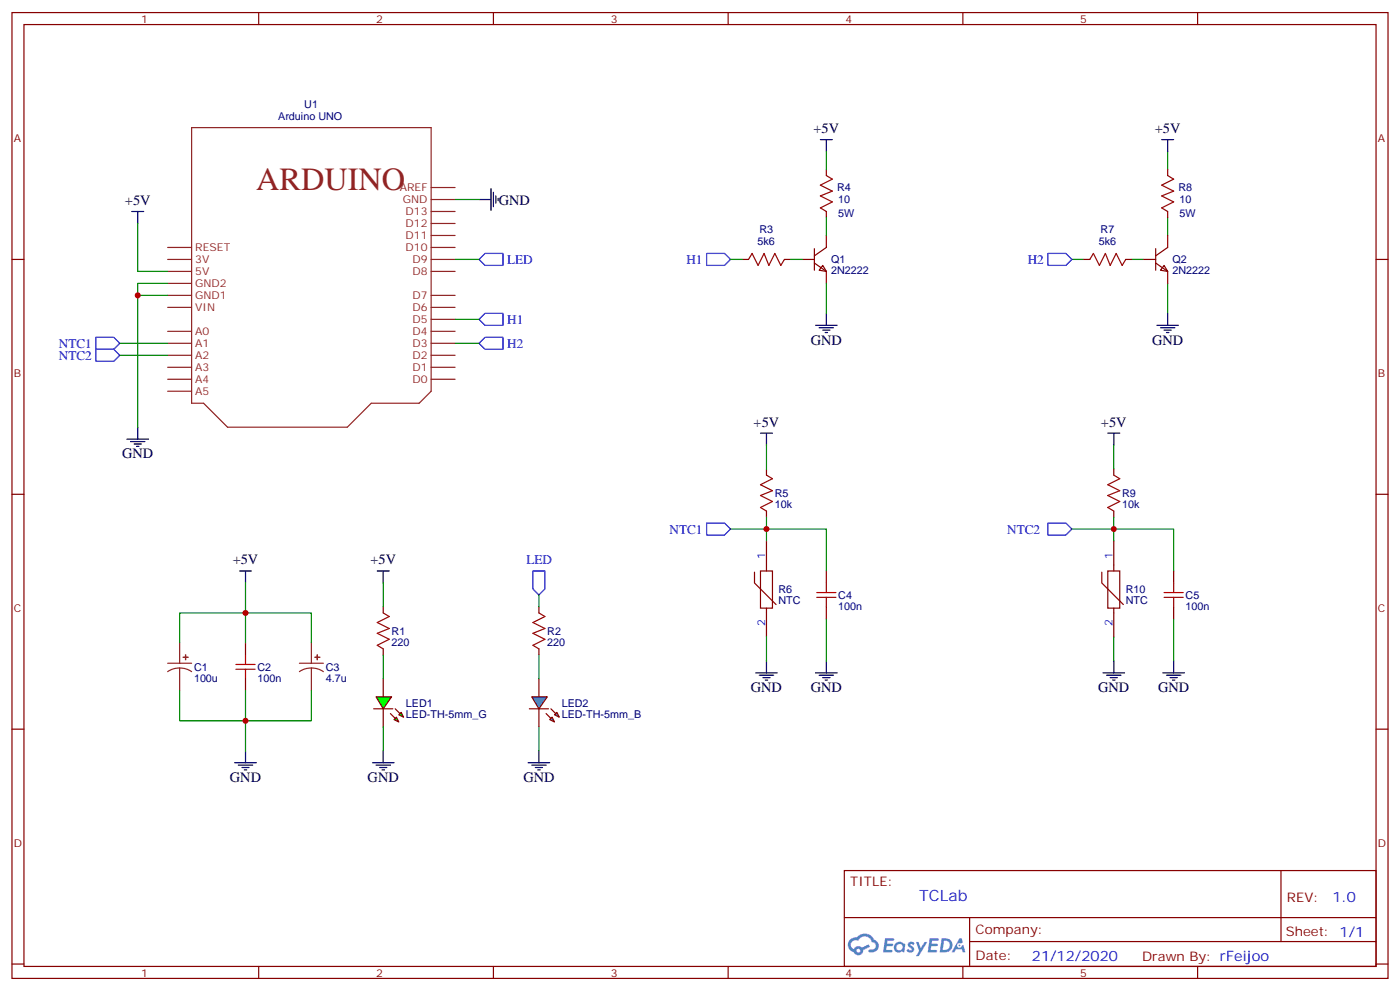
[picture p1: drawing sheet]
<svg xmlns="http://www.w3.org/2000/svg" width="412mm" height="292mm" viewBox="0 0 412 292" stroke-linecap="round" stroke-linejoin="round" font-family="sans-serif">
<g fill="none" stroke="#870000" stroke-width=".35">
<path d="M3.5 3.7h405.4v284.3h-405.4zM7.1 7.2h398.2v277.3h-398.2zM76.2 3.7v3.5M145.3 3.7v3.5M214.5 3.7v3.5M283.6 3.7v3.5M352.8 3.7v3.5M3.5 76.4h3.6M405.3 76.4h3.6M3.5 145.5h3.6M405.3 145.5h3.6M3.5 214.7h3.6"/>
<path d="M405.3 214.7h3.6M248.7 256.3h156.6v28.2h-156.6zM377.3 256.3v20.9M248.7 270.1h156.5M285.6 277.2h119.6M285.6 270.1v14.2M3.5 283.8h3.6M76.2 284.5v3.5M145.3 284.5v3.5M214.5 284.5v3.5M283.6 284.5v3.5M352.8 284.5v3.5"/>
<path d="M405.3 283.8h3.6"/>
</g>
<g fill="#5487ff">
<path d="M267.7 277.5a1.22 1.22 0 0 1 1.7 .2l-.4 .6a.47 .47 0 0 0-.3-.4 .47 .47 0 0 0-.5 .2l.1 .2a1.14 1.14 0 0 1 .8 1.8 1.14 1.14 0 0 1-1.9 0l-.2-.2 .5-.6 .7 .5a.29 .29 0 0 0 .3-.3 .29 .29 0 0 0-.2-.3 1.04 1.04 0 0 1-.6-1.7z"/>
<path d="M260.7 276.2h2.4l.3 .2-.2 .5-1.8 .1-.1 .8h1.5l.3 .4-.3 .4h-1.6l-.2 1.1h1.7l.2 .3-.2 .3-2.6 .1z"/>
<path d="M273.8 276.2h2.4l.3 .2-.1 .5-1.8 .1-.2 .8h1.6l.3 .4-.4 .4-1.6-.1-.1 1.1 1.7 .1 .2 .3-.2 .3-2.6 .1z"/>
<path d="M282.6 276.2h.7l.3 1.3-.6 .3a.69 .69 0 0 0-1 .3 .69 .69 0 0 0 .4 .9 .69 .69 0 0 0 .9-.6l.5-.2 .6 2.2h-.8l-.2-.9h-1.8l-.5 .9h-.8z"/>
<path d="M269.8 277.3h.8l.6 1.8 1.1-1.8h.9l-2.6 4.2h-.8l.9-1.5z"/>
<path d="M277.4 276.2l-.6 4.2h1.3a2.11 2.11 0 0 0 2.5-2.1 2.11 2.11 0 0 0-2.5-2.1zM278.1 277a1.39 1.39 0 0 1 1.7 1.4 1.39 1.39 0 0 1-1.8 1.2h-.3z"/>
<path d="M263.7 277.8a1.54 1.54 0 0 0-.1 2.2 1.54 1.54 0 0 0 2.2 .1l.6 .3 .3-2.3-.2-.3h-.4a1.49 1.49 0 0 0-2.4 0zM264 278.8a.94 .94 0 0 1 1.8 0 .94 .94 0 0 1-1.8 0z"/>
<path d="M250.4 276.6a2.18 2.18 0 0 0 1.1 3.7 1.44 1.44 0 0 0 1.6 .9 1.44 1.44 0 0 0 1.2-1.4l2-1.1-.5-.7-1.9 1a1.47 1.47 0 0 0-2.4 .4 1.39 1.39 0 0 1-.7-1.9 1.39 1.39 0 0 1 2-.5 2.12 2.12 0 0 1 2.2-1.3 2.12 2.12 0 0 1 1.9 1.7 1.14 1.14 0 0 1 1.1 1.4 1.14 1.14 0 0 1-1.7 .7 .43 .43 0 0 0-.5 .4 .43 .43 0 0 0 .4 .5 1.98 1.98 0 0 0 2.5-1.2 1.98 1.98 0 0 0-1.2-2.6 3.1 3.1 0 0 0-5.3-.6l-.9 .1zM252.3 279.9a.55 .55 0 0 1 1.1 0 .55 .55 0 0 1-1.1 0z"/>
<circle cx="282.6" cy="278.3" r=".26"/>
</g>
<g fill="none" stroke="#8c2424" stroke-width=".35">
<path d="M56.4 37.6h70.6v77.6l-3.5 3.5h-14.1l-7.1 7.1h-35.3l-7-7.1h-3.6zM127 58.7h7.1M127 55.2h7.1M49.4 79.9h7M49.4 76.4h7M49.4 72.8h7M127 79.9h7.1M127 76.4h7.1M127 72.8h7.1M127 69.3h7.1M127 65.8h7.1M127 62.3h7.1"/>
<path d="M49.4 97.5h7M49.4 90.5h7M49.4 87h7M49.4 83.4h7M127 97.5h7.1M127 94h7.1M127 90.5h7.1M127 87h7.1M49.4 111.7h7M49.4 108.1h7M49.4 104.6h7M49.4 101.1h7"/>
<path d="M49.4 115.2h7M127 111.7h7.1M127 108.1h7.1M127 104.6h7.1M127 101.1h7.1M49.4 195.3h7M52.9 196.7l-1.8 .2-1.7 .8M52.9 196.7l1.9 .2 1.6 .8M52.9 189.3v6M52.9 196.7v6.7M88.2 195.3h7M91.7 196.7l-1.8 .2-1.7 .8"/>
<path d="M91.7 196.7l1.9 .2 1.6 .8M91.7 189.3v6M91.7 196.7v6.7"/>
</g>
<g fill="none" stroke="#000" stroke-width=".35">
<path d="M38.8 62.3h3.5M40.6 62.3v3.5M37.4 129.3h6.3M38.5 130h4.2M39.5 130.7h2.1M40.2 131.4h.7M40.6 125.8v3.5M70.6 168.1h3.5M72.3 168.1v3.5M69.1 224.5h6.4M70.2 225.2h4.2M71.3 226h2.1"/>
<path d="M72 226.7h.7M72.3 221v3.5"/>
</g>
<path d="M40.6 65.8v14.1h8.8M134.1 76.4h7M40.6 87h8.8M49.4 83.4h-8.8v42.4M134.1 94h7M35.3 101.1h14.1M35.3 104.6h14.1M134.1 101.1h7M72.3 171.6v17.7M52.9 189.3v-8.9h38.8v8.9M52.9 203.4v8.8h38.8v-8.8M72.3 203.4v17.6" fill="none" stroke="#008700" stroke-width=".35"/>
<path d="M141.1 76.4l1.8-1.8h5.3v3.5h-5.3zM28.2 99.3h5.3l1.8 1.8-1.8 1.7h-5.3zM141.1 94l1.8-1.7h5.3v3.5h-5.3zM28.2 102.8h5.3l1.8 1.8-1.8 1.8h-5.3zM141.1 101.1l1.8-1.8h5.3v3.5h-5.3z" fill="none" stroke="#00f" stroke-width=".35"/>
<g fill="#8c2424" stroke="#8c2424" stroke-width=".35">
<path d="M54 193.5h1.4z"/>
<path d="M54.6 192.8l.1 1.4z"/>
<path d="M92.8 193.5h1.4z"/>
<path d="M93.5 192.8v1.4z"/>
</g>
<path d="M69.5 195.6h5.6M69.5 197h5.6M72.3 192.8v2.8M72.3 197v2.8" fill="none" stroke="#a10000" stroke-width=".35"/>
<path d="M72.3 189.3v3.5M72.3 199.8v3.6M112.9 199.8v5.3M112.9 208.7v5.3" fill="none" stroke="#870000" stroke-width=".35"/>
<g fill="#0f0" stroke="#870000" stroke-width=".35">
<path d="M116.1 211.8l.7-.7 .7 1.4z"/>
<path d="M117.5 210.4l.7-.7 .7 1.4z"/>
</g>
<g fill="#870000" stroke="#870000" stroke-width=".35">
<path d="M115 210.1l1.4 1.4z"/>
<path d="M116.4 208.7l1.4 1.4z"/>
</g>
<path d="M110.1 208.7h5.6z" fill="#f00" stroke="#870000" stroke-width=".35"/>
<path d="M110.8 205.1h4.6l-2.5 3.6z" fill="#0f0" stroke="#870000" stroke-width=".35"/>
<g fill="none" stroke="#a10000" stroke-width=".35">
<path d="M243.4 51.7l1.8 1-3.5 1.8 3.5 1.8-3.5 1.4 3.5 1.7-3.5 1.8 1.7 1.1M220.5 76.4l1-1.8 1.8 3.5 1.8-3.5 1.4 3.5 1.7-3.5 1.8 3.5 1.1-1.7M225.8 139.9l1.7 1-3.5 1.8 3.5 1.8-3.5 1.4 3.5 1.7-3.5 1.8 1.8 1.1M328.1 139.9l1.7 1-3.5 1.8 3.5 1.8-3.5 1.4 3.5 1.7-3.5 1.8 1.8 1.1M240.6 174.4h5.6M240.6 175.9h5.6M243.4 171.6v2.8M243.4 175.9v2.8M342.9 174.4h5.6M342.9 175.9h5.6M345.7 171.6v2.8M345.7 175.9v2.8"/>
<path d="M112.9 180.4l1.8 1.1-3.6 1.8 3.6 1.7-3.6 1.4 3.6 1.8-3.6 1.8 1.8 1M158.7 180.4l1.8 1.1-3.5 1.8 3.5 1.7-3.5 1.4 3.5 1.8-3.5 1.8 1.7 1"/>
</g>
<g fill="none" stroke="#870000" stroke-width=".35">
<path d="M243.4 49.9v1.8M218.7 76.4h1.8M231.1 76.4h1.7M236.4 76.4h3.5M239.9 77.4l3.5 2.5v3.5M239.9 73.2v6.4M242.4 78.1l1 1.8-2.1-.3zM243.4 62.3v1.7M243.4 69.3v3.5l-3.5 2.5M225.8 138.1v1.8M328.1 138.1v1.8M225.8 150.5v1.7"/>
<path d="M225.8 159.3v8.8M328.1 150.5v1.7M328.1 159.3v8.8M112.9 178.7v1.7M158.7 178.7v1.7M222.2 168.5v3.1l6.4 6.4M224 168.1h3.5v10.9h-3.5zM225.8 179v8.5M243.4 168.1v3.5M243.4 178.7v3.5M324.6 168.5v3.1l6.3 6.4M326.3 168.1h3.5v10.9h-3.5z"/>
<path d="M328.1 179v8.5M345.7 168.1v3.5M345.7 178.7v3.5M112.9 191v1.8M158.7 191v1.8M158.7 199.8v5.3M158.7 208.7v5.3"/>
</g>
<g fill="none" stroke="#000" stroke-width=".35">
<path d="M241.7 41.1h3.5M243.4 41.1v3.5M240.2 95.8h6.4M241.3 96.5h4.2M242.4 97.2h2.1M243.1 97.9h.7M243.4 92.3v3.5M224 127.5h3.5M225.8 127.5v3.6M326.3 127.5h3.5M328.1 127.5v3.6M111.1 168.1h3.6"/>
<path d="M112.9 168.1v3.5M222.6 198.1h6.4M223.7 198.8h4.2M224.7 199.5h2.1M225.8 194.6v3.5M240.2 198.1h6.4M241.3 198.8h4.2M242.4 199.5h2.1M243.4 194.6v3.5M324.9 198.1h6.4M326 198.8h4.2M327 199.5h2.1"/>
<path d="M328.1 194.6v3.5M342.5 198.1h6.4M343.6 198.8h4.2M344.7 199.5h2.1M345.7 194.6v3.5M225.4 200.2h.7M243.1 200.2h.7M327.7 200.2h.7M345.4 200.2h.7M109.7 224.5h6.4M110.8 225.2h4.2M111.8 226h2.1"/>
<path d="M112.5 226.7h.7M112.9 221v3.5"/>
</g>
<g fill="none" stroke="#008700" stroke-width=".35">
<path d="M243.4 44.6v5.3M215.2 76.4h3.5M232.8 76.4h3.6M243.4 64v5.3M243.4 83.4v8.9M225.8 131.1v7M328.1 131.1v7M215.2 155.8h28.2v12.3M225.8 152.2v7.1M315.7 155.8h30v12.3M328.1 152.2v7.1M112.9 171.6v7.1"/>
<path d="M112.9 192.8v7M225.8 187.5v7.1M243.4 182.2v12.4M328.1 187.5v7.1M345.7 182.2v12.4M112.9 214v7"/>
</g>
<path d="M208.1 74.6h5.3l1.8 1.8-1.8 1.7h-5.3zM208.1 154h5.3l1.8 1.8-1.8 1.7h-5.3zM308.7 154h5.3l1.7 1.8-1.7 1.7h-5.3z" fill="none" stroke="#00f" stroke-width=".35"/>
<g fill="#09f" stroke="#870000" stroke-width=".35">
<path d="M161.9 211.8l.7-.7 .7 1.4z"/>
<path d="M163.3 210.4l.7-.7 .7 1.4z"/>
</g>
<g fill="#870000" stroke="#870000" stroke-width=".35">
<path d="M160.9 210.1l1.4 1.4z"/>
<path d="M162.3 208.7l1.4 1.4z"/>
</g>
<path d="M155.9 208.7h5.7z" fill="#f00" stroke="#870000" stroke-width=".35"/>
<path d="M156.6 205.1h4.6l-2.5 3.6z" fill="#09f" stroke="#870000" stroke-width=".35"/>
<path d="M134.1 58.7h7M344 44.6v5.3M315.7 76.4h3.6M333.4 76.4h3.5M344 64v5.3M344 83.4v8.9M158.7 175.2v3.5M158.7 192.8v7M158.7 214v7" fill="none" stroke="#008700" stroke-width=".35"/>
<g fill="none" stroke="#000" stroke-width=".35">
<path d="M141.1 58.7h3.5M144.6 55.6v6.3M145.3 56.6v4.3M146 57.7v2.1M146.8 58.4v.7M342.2 41.1h3.5M344 41.1v3.5M340.8 95.8h6.3M341.8 96.5h4.3M342.9 97.2h2.1M343.6 97.9h.7M344 92.3v3.5"/>
<path d="M155.6 224.5h6.3M156.6 225.2h4.3M157.7 226h2.1M158.4 226.7h.7M158.7 221v3.5"/>
</g>
<path d="M308.7 74.6h5.3l1.7 1.8-1.7 1.7h-5.3zM157 168.1h3.5v5.3l-1.8 1.8-1.7-1.8z" fill="none" stroke="#00f" stroke-width=".35"/>
<path d="M344 51.7l1.7 1-3.5 1.8 3.5 1.8-3.5 1.4 3.5 1.7-3.5 1.8 1.8 1.1M321 76.4l1.1-1.8 1.7 3.5 1.8-3.5 1.4 3.5 1.8-3.5 1.8 3.5 1-1.7" fill="none" stroke="#a10000" stroke-width=".35"/>
<path d="M344 49.9v1.8M319.3 76.4h1.7M331.6 76.4h1.8M336.9 76.4h3.5M340.4 77.4l3.6 2.5v3.5M340.4 73.2v6.4M342.9 78.1l1.1 1.8-2.2-.3zM344 62.3v1.7M344 69.3v3.5l-3.6 2.5" fill="none" stroke="#870000" stroke-width=".35"/>
<g fill="#c00">
<circle cx="40.6" cy="87" r=".88"/>
<circle cx="72.3" cy="180.4" r=".88"/>
<circle cx="72.3" cy="212.2" r=".88"/>
<circle cx="225.8" cy="155.8" r=".88"/>
<circle cx="328.1" cy="155.8" r=".88"/>
</g>
<text font-size="9.5" fill="#8d2323" x="75.5" y="55.8">ARDUINO</text>
<text font-size="4.6" fill="#00f" x="270.8" y="265.3">TCLab</text>
<g font-size="4.2">
<text x="239.6" y="39.1">+5V</text>
<text x="340.2" y="39.1">+5V</text>
<text x="36.8" y="60.3">+5V</text>
<text x="146.9" y="60.3">GND</text>
<text x="238.8" y="101.4">GND</text>
<text x="339.4" y="101.4">GND</text>
<text x="222" y="125.6">+5V</text>
<text x="324.3" y="125.6">+5V</text>
<text x="36" y="134.9">GND</text>
<text x="68.5" y="166.1">+5V</text>
<text x="109.1" y="166.1">+5V</text>
<text x="221.2" y="203.7">GND</text>
<text x="238.8" y="203.7">GND</text>
<text x="323.5" y="203.7">GND</text>
<text x="341.1" y="203.7">GND</text>
<text x="67.7" y="230.2">GND</text>
<text x="108.3" y="230.2">GND</text>
<text x="154.2" y="230.2">GND</text>
</g>
<g font-size="4.2" fill="#00f">
<text x="392.5" y="265.6">1.0</text>
<text x="304" y="282.9">21/12/2020</text>
</g>
<g font-size="3.9" fill="#00f">
<text x="149.4" y="77.7">LED</text>
<text x="202.2" y="77.7">H1</text>
<text x="302.7" y="77.7">H2</text>
<text x="149.4" y="95.4">H1</text>
<text x="17.3" y="102.4">NTC1</text>
<text x="17.3" y="106">NTC2</text>
<text x="149.4" y="102.4">H2</text>
<text x="197.3" y="157.1">NTC1</text>
<text x="296.7" y="157.1">NTC2</text>
<text x="155.1" y="165.9">LED</text>
</g>
<g font-size="3.9" fill="#800">
<text x="250.5" y="260.9">TITLE:</text>
<text x="379.1" y="265.6">REV:</text>
<text x="287.4" y="275.1">Company:</text>
<text x="378.7" y="275.7">Sheet: 1/1</text>
<text x="287.4" y="282.8">Date:</text>
<text x="336.4" y="282.8">Drawn By: rFeijoo</text>
</g>
<g font-size="3.2" fill="#800">
<text x="41.6" y="6.7">1</text>
<text x="110.8" y="6.7">2</text>
<text x="179.9" y="6.7">3</text>
<text x="249.1" y="6.7">4</text>
<text x="318.2" y="6.7">5</text>
<text x="4.1" y="41.8">A</text>
<text x="405.9" y="41.8">A</text>
<text x="4.1" y="110.9">B</text>
<text x="405.9" y="110.9">B</text>
<text x="4.1" y="180.1">C</text>
<text x="405.9" y="180.1">C</text>
<text x="4.1" y="249.2">D</text>
<text x="405.9" y="249.2">D</text>
<text x="41.6" y="287.5">1</text>
<text x="110.8" y="287.5">2</text>
<text x="179.9" y="287.5">3</text>
<text x="249.1" y="287.5">4</text>
<text x="318.2" y="287.5">5</text>
</g>
<g font-size="3.2" fill="#000080">
<text x="82" y="35.2">Arduino UNO</text>
<text x="89.6" y="31.7">U1</text>
<text x="246.6" y="56.3">R4</text>
<text x="246.9" y="59.8">10</text>
<text x="347.1" y="56.3">R8</text>
<text x="347.4" y="59.8">10</text>
<text x="246.9" y="64">5W</text>
<text x="347.5" y="64">5W</text>
<text x="223.7" y="68.7">R3</text>
<text x="324.2" y="68.7">R7</text>
<text x="223.1" y="72.3">5k6</text>
<text x="244.8" y="77.5">Q1</text>
<text x="323.7" y="72.3">5k6</text>
<text x="345.4" y="77.5">Q2</text>
<text x="244.8" y="80.8">2N2222</text>
<text x="345.4" y="80.8">2N2222</text>
<text x="228.2" y="149.6">10k</text>
<text x="228.2" y="146.3">R5</text>
<text x="330.6" y="149.6">10k</text>
<text x="330.6" y="146.3">R9</text>
<text x="229.3" y="177.8">NTC</text>
<text x="229.3" y="174.6">R6</text>
<text x="246.9" y="179.6">100n</text>
<text x="246.9" y="176.3">C4</text>
<text x="331.6" y="177.8">NTC</text>
<text x="331.6" y="174.6">R10</text>
<text x="349.2" y="179.6">100n</text>
<text x="349.2" y="176.3">C5</text>
<text x="115.4" y="190.2">220</text>
<text x="115.4" y="186.9">R1</text>
<text x="161.2" y="190.2">220</text>
<text x="161.2" y="186.9">R2</text>
<text x="57.1" y="197.5">C1</text>
<text x="75.8" y="197.5">C2</text>
<text x="96" y="197.5">C3</text>
<text x="57.1" y="200.7">100u</text>
<text x="75.8" y="200.7">100n</text>
<text x="96" y="200.7">4.7u</text>
<text x="119.6" y="208.1">LED1</text>
<text x="165.5" y="208.1">LED2</text>
<text x="119.6" y="211.3">LED-TH-5mm_G</text>
<text x="165.5" y="211.3">LED-TH-5mm_B</text>
</g>
<g font-size="3.2" fill="#8d2323">
<text x="117.7" y="56.3">AREF</text>
<text x="118.7" y="59.8">GND</text>
<text x="119.5" y="63.3">D13</text>
<text x="119.5" y="70.4">D11</text>
<text x="119.5" y="66.9">D12</text>
<text x="57.5" y="77.4">3V</text>
<text x="57.5" y="73.9">RESET</text>
<text x="119.5" y="73.9">D10</text>
<text x="121.5" y="77.4">D9</text>
<text x="57.5" y="81">5V</text>
<text x="121.5" y="81">D8</text>
<text x="57.5" y="88">GND1</text>
<text x="57.5" y="84.5">GND2</text>
<text x="121.5" y="88">D7</text>
<text x="57.5" y="91.5">VIN</text>
<text x="121.5" y="95.1">D5</text>
<text x="121.5" y="91.5">D6</text>
<text x="57.5" y="98.6">A0</text>
<text x="121.5" y="98.6">D4</text>
<text x="57.5" y="105.7">A2</text>
<text x="57.5" y="102.1">A1</text>
<text x="121.5" y="105.7">D2</text>
<text x="121.5" y="102.1">D3</text>
<text x="57.5" y="112.7">A4</text>
<text x="57.5" y="109.2">A3</text>
<text x="121.5" y="112.7">D0</text>
<text x="121.5" y="109.2">D1</text>
<text x="57.5" y="116.2">A5</text>
</g>
<g font-size="3.2" fill="#00f">
<text x="225.4" y="164.6" transform="rotate(-90 225.4 164.6)">1</text>
<text x="327.7" y="164.6" transform="rotate(-90 327.7 164.6)">1</text>
<text x="225.4" y="184.2" transform="rotate(-90 225.4 184.2)">2</text>
<text x="327.7" y="184.2" transform="rotate(-90 327.7 184.2)">2</text>
</g>
</svg>
